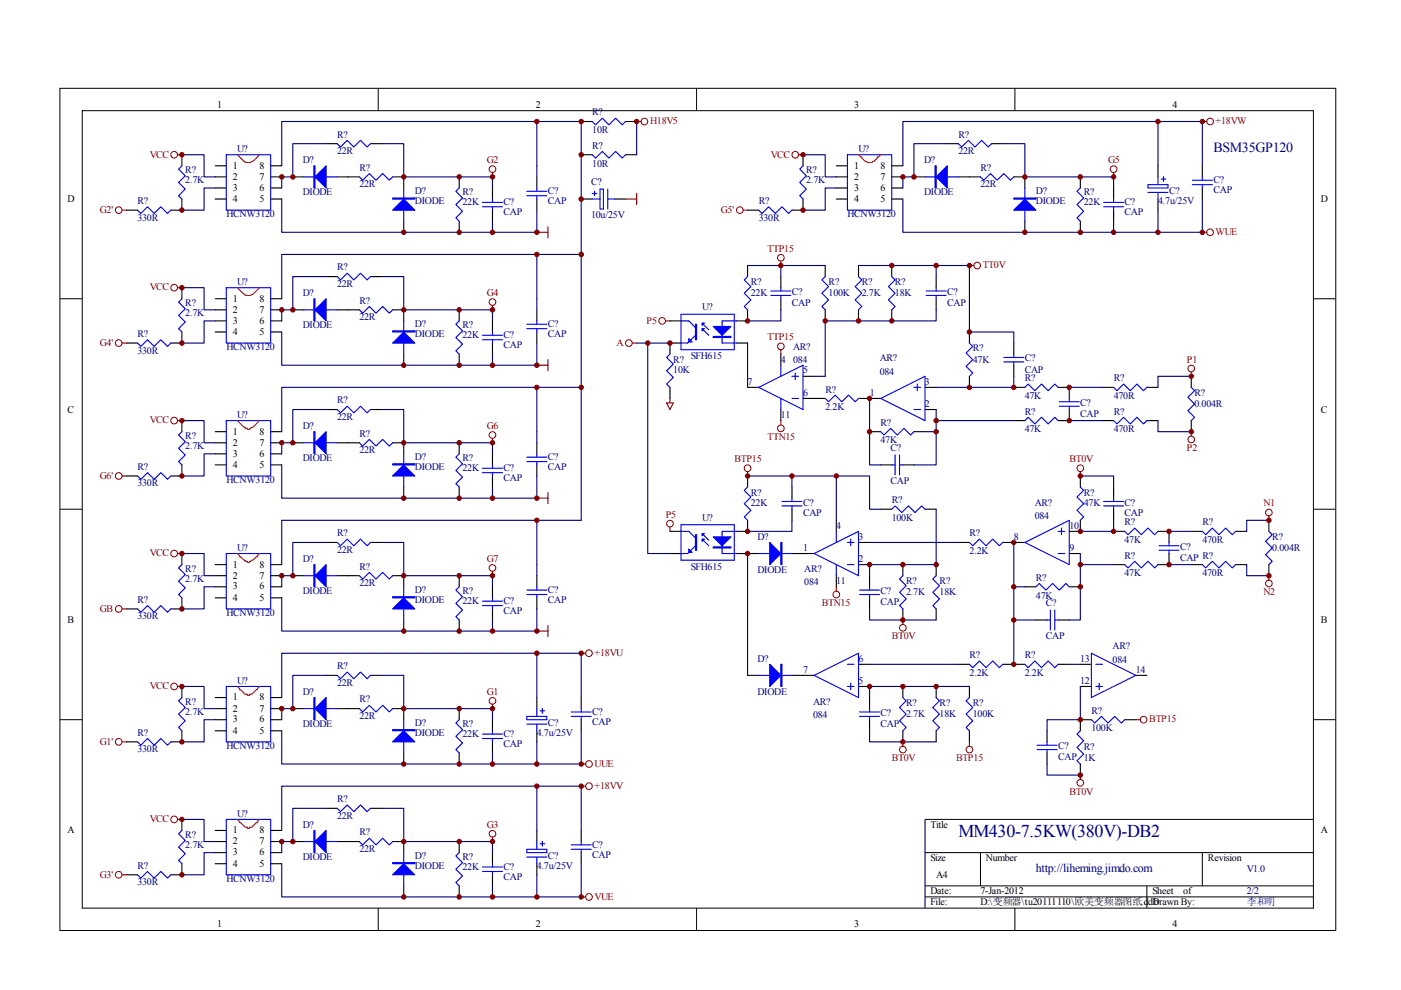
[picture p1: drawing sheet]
<svg xmlns="http://www.w3.org/2000/svg" width="297mm" height="210mm" viewBox="0 0 297 210" stroke-linecap="round" stroke-linejoin="round" font-family="sans-serif">
<g fill="none" stroke="#000" stroke-width=".21">
<path d="M12.7 18.7h270.5v178.6h-270.5zM80.2 18.7v4.7M147.7 18.7v4.7M215.2 18.7v4.7M17.4 23.5h261.1v169h-261.1zM12.7 63.3h4.7M278.4 63.3h4.7M12.7 108h4.7M278.4 108h4.7M12.7 152.6h4.7M278.4 152.6h4.7M278.4 173.7h-82.3v18.8"/>
<path d="M80.2 192.5v4.7M147.7 192.5v4.7M196.1 180.8h82.3M196.1 187.8h82.3M196.1 190.2h82.3M207.9 180.8v7M215.2 192.5v4.7M243.2 187.8v4.7M254.9 180.8v7"/>
</g>
<g fill="none" stroke="#00f" stroke-width=".23">
<path d="M38.6 35.2l-.7 .7 1.4 1.4-1.4 1.4 1.4 1.4-1.4 1.4 .7 .7M48 32.8h9.4v11.8h-9.4zM64.4 37.5h7.1M71.5 30.5l.7 .7 1.4-1.4 1.4 1.4 1.4-1.4 1.4 1.4 .7-.7M76.2 37.5l.7 .7 1.4-1.4 1.4 1.4 1.4-1.4 1.4 1.4 .7-.7M85.6 39.9v7M97.4 39.9l-.7 .7 1.4 1.4-1.4 1.4 1.4 1.4-1.4 1.4 .7 .7M113.8 39.9v.7M125.6 25.8l.7 .7 1.4-1.4 1.4 1.4 1.4-1.4 1.4 1.4 .7-.7M125.6 32.8l.7 .7 1.4-1.4 1.4 1.4 1.4-1.4 1.4 1.4 .7-.7M170.3 35.2l-.7 .7 1.4 1.4-1.4 1.4 1.4 1.4-1.4 1.4 .7 .7M179.7 32.8h9.4v11.8h-9.4z"/>
<path d="M196.1 37.5h7.1M203.2 30.5l.7 .7 1.4-1.4 1.4 1.4 1.4-1.4 1.4 1.4 .7-.7M207.9 37.5l.7 .7 1.4-1.4 1.4 1.4 1.4-1.4 1.4 1.4 .7-.7M217.3 39.9v7M229 39.9l-.7 .7 1.5 1.4-1.5 1.4 1.5 1.4-1.5 1.4 .7 .7M243.4 39.2h4.2v.7h-4.2zM245.5 37.5v1.7M246.2 38h1M246.7 37.5v.9M252.8 38.2h4.2M252.8 39.2h4.2M254.9 37.5v.7"/>
<path d="M254.9 39.2v.7M29.2 44.6l.7 .7 1.4-1.4 1.4 1.4 1.4-1.4 1.4 1.4 .7-.7M71.5 58.6l.7 .7 1.4-1.4 1.4 1.4 1.4-1.4 1.4 1.4 .7-.7M102.3 42.9h4.2M102.3 43.9h4.2M104.4 42.2v.7M104.4 43.9v.7M111.7 40.6h4.2M111.7 41.5h4.2M113.8 41.5v.7M125.6 41h.9M125.6 42.2h1.6"/>
<path d="M126 40.6v.9M127.2 40.1h.7v4.2h-.7zM128.9 42.2h1.4M128.9 40.1v4.2M158.5 58.6l-.7 .7 1.4 1.5-1.4 1.4 1.4 1.4-1.4 1.4 .7 .7M160.9 44.6l.7 .7 1.4-1.4 1.4 1.4 1.4-1.4 1.4 1.4 .7-.7M175 58.6l-.7 .7 1.4 1.5-1.4 1.4 1.4 1.4-1.4 1.4 .7 .7M182 58.6l.7 .7-1.4 1.5 1.4 1.4-1.4 1.4 1.4 1.4-.7 .7M189.1 58.6l.7 .7-1.4 1.5 1.4 1.4-1.4 1.4 1.4 1.4-.7 .7M234 42.9h4.2M234 43.9h4.2M236.1 42.2v.7"/>
<path d="M236.1 43.9v.7M243.4 40.8h4.2M245.5 40.8v1.4M29.2 72.7l.7 .7 1.4-1.4 1.4 1.4 1.4-1.4 1.4 1.4 .7-.7M38.6 63.3l-.7 .7 1.4 1.5-1.4 1.4 1.4 1.4-1.4 1.4 .7 .7M48 61h9.4v11.7h-9.4zM64.4 65.7h7.1M76.2 65.7l.7 .7 1.4-1.4 1.4 1.4 1.4-1.4 1.4 1.4 .7-.7M85.6 68v7.1M97.4 68l-.7 .7 1.4 1.5-1.4 1.4 1.4 1.4-1.4 1.4 .7 .7M102.3 71.1h4.2M102.3 72h4.2"/>
<path d="M104.4 70.4v.7M104.4 72v.7M111.7 68.7h4.2M111.7 69.7h4.2M113.8 68v.7M113.8 69.7v.7M142 75.1l-.7 .7 1.4 1.4-1.4 1.4 1.4 1.4-1.4 1.4 .7 .7M144.4 66.6h11.3v7.5h-11.3zM144.4 68h1.6l1.4 1.5M147.4 71.1l-1.6 1.6h-1.4M148.9 69.7l1.4 1.4M148.9 68.5l1.4 1.4"/>
<path d="M156.2 68h-3.1v4.7h3.1M163.4 61.7h4.3M163.4 62.6h4.3M165.6 61v.7M165.6 62.6v.7M165.6 77.4v2.4M167.9 79.8h1.4M168.6 79.1v1.4M196.4 61.7h4.2M196.4 62.6h4.2M198.5 61v.7M198.5 62.6v.7"/>
<path d="M205.5 72.7l.7 .7-1.4 1.5 1.4 1.4-1.4 1.4 1.4 1.4-.7 .7M212.8 75.8h4.3M212.8 76.7h4.3M214.9 75.1v.7M214.9 76.7v.7M38.6 91.5l-.7 .7 1.4 1.4-1.4 1.5 1.4 1.4-1.4 1.4 .7 .7M48 89.2h9.4v11.7h-9.4zM64.4 93.9h7.1M71.5 86.8l.7 .7 1.4-1.4 1.4 1.4 1.4-1.4 1.4 1.4 .7-.7M76.2 93.9l.7 .7 1.4-1.4 1.4 1.4 1.4-1.4 1.4 1.4 .7-.7M85.6 96.2v7.1M97.4 96.2l-.7 .7 1.4 1.4-1.4 1.4 1.4 1.5-1.4 1.4 .7 .7"/>
<path d="M102.3 99.3h4.2M104.4 98.6v.7M111.7 96.9h4.2M111.7 97.9h4.2M113.8 96.2v.7M113.8 97.9v.7M160.9 82.1l9.4-4.7v9.4zM165.6 84.5v2.3M167.9 84.5h1.4M175 84.5l.7 .7 1.4-1.4 1.4 1.4 1.4-1.4 1.4 1.4 .7-.7M186.7 91.5l.7 .7 1.4-1.4 1.4 1.4 1.5-1.4 1.4 1.4 .7-.7M186.7 84.5l9.4-4.7v9.4z"/>
<path d="M189.1 98.6h.7M189.8 96.5v4.2M190.7 98.6h.7M190.7 96.5v4.2M193.8 86.8h1.4M193.8 82.1h1.4M194.5 81.4v1.4M217.3 82.1l.7-.7 1.4 1.4 1.4-1.4 1.4 1.4 1.4-1.4 .7 .7M217.3 89.2l.7-.7 1.4 1.4 1.4-1.4 1.4 1.4 1.4-1.4 .7 .7M224.6 85.2h4.2M224.6 86.1h4.2M226.7 84.5v.7"/>
<path d="M226.7 86.1v.7M236.1 82.1l.7 .7 1.4-1.4 1.4 1.4 1.4-1.4 1.5 1.4 .7-.7M236.1 89.2l.7 .7 1.4-1.4 1.4 1.4 1.4-1.4 1.5 1.4 .7-.7M252.6 82.1l.7 .7-1.4 1.4 1.4 1.5-1.4 1.4 1.4 1.4-.7 .7M29.2 100.9l.7 .7 1.4-1.4 1.4 1.4 1.4-1.4 1.4 1.4 .7-.7M38.6 119.7l-.7 .7 1.4 1.4-1.4 1.4 1.4 1.4-1.4 1.5 .7 .7M48 117.4h9.4v11.7h-9.4zM71.5 115l.7 .7 1.4-1.4 1.4 1.4 1.4-1.4 1.4 1.4 .7-.7M102.3 100.2h4.2M104.4 100.2v.7M144.4 111.3h11.3v7.5h-11.3zM144.4 112.7h1.6l1.4 1.4"/>
<path d="M147.4 115.7l-1.6 1.7h-1.4M148.9 114.3l1.4 1.4M148.9 113.1l1.4 1.4M156.2 112.7h-3.1v4.7h3.1M158.5 103.3l-.7 .7 1.4 1.4-1.4 1.4 1.4 1.4-1.4 1.4 .7 .7M160.9 117.4h7M165.8 106.3h4.2M165.8 107.3h4.2M167.9 105.6v.7M167.9 107.3v.7M172.6 117.4l9.4-4.7v9.4zM177.3 112.7v2.3"/>
<path d="M177.3 119.7v2.4M179.7 119.7h1.4M179.7 115h1.4M180.4 114.3v1.4M189.1 108l.7-.7 1.4 1.4 1.4-1.4 1.4 1.4 1.4-1.4 .7 .7M205.5 115l.7 .7 1.5-1.4 1.4 1.4 1.4-1.4 1.4 1.4 .7-.7M217.3 115l9.4-4.7v9.4zM224.3 117.4h1.5M224.3 112.7h1.5M225.1 112v1.4M229 103.3l.8 .7-1.5 1.4 1.5 1.4-1.5 1.4 1.5 1.4-.8 .7M234 106.3h4.2"/>
<path d="M234 107.3h4.2M236.1 105.6v.7M236.1 107.3v.7M238.5 112.7l.7 .7 1.4-1.4 1.4 1.4 1.4-1.4 1.4 1.4 .7-.7M238.5 119.7l.7 .7 1.4-1.4 1.4 1.4 1.4-1.4 1.4 1.4 .7-.7M245.7 115.7h4.3M245.7 116.7h4.3M247.9 115v.7M247.9 116.7v.7M254.9 112.7l.7 .7 1.4-1.4 1.4 1.4 1.5-1.4 1.4 1.4 .7-.7M254.9 119.7l.7 .7 1.4-1.4 1.4 1.4 1.5-1.4 1.4 1.4 .7-.7M269 112.7l.7 .7-1.4 1.4 1.4 1.4-1.4 1.4 1.4 1.4-.7 .7"/>
<path d="M29.2 129.1l.7 .7 1.4-1.4 1.4 1.4 1.4-1.4 1.4 1.4 .7-.7M64.4 122.1h7.1M76.2 122.1l.7 .7 1.4-1.4 1.4 1.4 1.4-1.4 1.4 1.4 .7-.7M85.6 124.4v7.1M97.4 124.4l-.7 .7 1.4 1.4-1.4 1.4 1.4 1.4-1.4 1.5 .7 .7M102.3 127.5h4.2M102.3 128.4h4.2M104.4 126.8v.7M104.4 128.4v.7M111.7 125.1h4.2M111.7 126.1h4.2M113.8 124.4v.7"/>
<path d="M113.8 126.1v.7M182.3 125.1h4.2M182.3 126.1h4.2M184.4 124.4v.7M184.4 126.1v.7M191.4 122.1l-.7 .7 1.4 1.4-1.4 1.4 1.4 1.4-1.4 1.4 .7 .7M198.5 122.1l-.7 .7 1.4 1.4-1.4 1.4 1.4 1.4-1.4 1.4 .7 .7M219.6 124.4l.8-.7 1.4 1.4 1.4-1.4 1.4 1.4 1.4-1.4 .7 .7M222 131.5h.7M222.7 129.3v4.3M223.6 131.5h.7M223.6 129.3v4.3"/>
<path d="M231.4 138.5l9.4 4.7-9.4 4.7zM29.2 157.3l.7 .7 1.4-1.4 1.4 1.4 1.4-1.4 1.4 1.4 .7-.7M38.6 147.9l-.7 .7 1.4 1.4-1.4 1.4 1.4 1.4-1.4 1.4 .7 .7M48 145.5h9.4v11.8h-9.4zM64.4 150.2h7.1M71.5 143.2l.7 .7 1.4-1.4 1.4 1.4 1.4-1.4 1.4 1.4 .7-.7M76.2 150.2l.7 .7 1.4-1.4 1.4 1.4 1.4-1.4 1.4 1.4 .7-.7M85.6 152.6v7M97.4 152.6l-.7 .7 1.4 1.4-1.4 1.4 1.4 1.4-1.4 1.4 .7 .7M102.3 155.6h4.2M102.3 156.6h4.2M104.4 154.9v.7"/>
<path d="M104.4 156.6v.7M111.7 151.9h4.2v.7h-4.2zM111.7 153.5h4.2M113.8 150.2v1.7M113.8 153.5v1.4M114.5 150.7h1M115 150.2v1M121.1 150.9h4.2M121.1 151.9h4.2M123.2 150.2v.7M123.2 151.9v.7M160.9 143.2h7"/>
<path d="M172.6 143.2l9.4-4.7v9.4zM179.7 140.9h1.4M179.7 145.5h1.4M180.4 144.8v1.5M182.3 150.9h4.2M182.3 151.9h4.2M184.4 150.2v.7M184.4 151.9v.7M191.4 147.9l.7 .7-1.4 1.4 1.4 1.4-1.4 1.4 1.4 1.4-.7 .7M198.5 147.9l.7 .7-1.4 1.4 1.4 1.4-1.4 1.4 1.4 1.4-.7 .7M205.5 140.9l.7 .7 1.5-1.5 1.4 1.5 1.4-1.5 1.4 1.5 .7-.7M205.5 147.9l-.7 .7 1.4 1.4-1.4 1.4 1.4 1.4-1.4 1.4 .7 .7"/>
<path d="M217.3 140.9l.7 .7 1.4-1.5 1.4 1.5 1.4-1.5 1.4 1.5 .7-.7M219.9 158.9h4.2M219.9 158h4.2M222 157.3v.7M222 158.9v.7M229 154.9l-.7 .7 1.5 1.5-1.5 1.4 1.5 1.4-1.5 1.4 .7 .7M231.4 152.6l.7 .7 1.4-1.4 1.4 1.4 1.4-1.4 1.4 1.4 .8-.7M232.3 140.9h1.5M232.3 145.5h1.5M233 144.8v1.5M38.6 176.1l-.7 .7 1.4 1.4-1.4 1.4 1.4 1.4-1.4 1.4 .7 .7M48 173.7h9.4v11.8h-9.4z"/>
<path d="M64.4 178.4h7.1M71.5 171.4l.7 .7 1.4-1.4 1.4 1.4 1.4-1.4 1.4 1.4 .7-.7M76.2 178.4l.7 .7 1.4-1.4 1.4 1.4 1.4-1.4 1.4 1.4 .7-.7M113.8 178.4v1.7M114.5 178.9h1M115 178.4v1M121.1 179.1h4.2M123.2 178.4v.7M29.2 185.5l.7 .7 1.4-1.4 1.4 1.4 1.4-1.4 1.4 1.4 .7-.7M85.6 180.8v7M97.4 180.8l-.7 .7 1.4 1.4-1.4 1.4 1.4 1.4-1.4 1.4 .7 .7M102.3 183.8h4.2"/>
<path d="M102.3 184.8h4.2M104.4 183.1v.7M104.4 184.8v.7M111.7 180.1h4.2v.7h-4.2zM111.7 181.7h4.2M113.8 181.7v1.4M121.1 180.1h4.2M123.2 180.1v.7"/>
</g>
<g fill="none" stroke="#000" stroke-width=".23">
<path d="M38.6 32.8v2.4M45.6 35.2h2.4M45.6 37.5h2.4M45.6 39.9h2.4M57.4 35.2h2.3M57.4 37.5h2.3M57.4 39.9h2.3M62.1 37.5h2.3M69.1 30.5h2.4M71.5 37.5h4.7M78.5 30.5h2.4M83.2 37.5h2.4v2.4"/>
<path d="M97.4 37.5v2.4M104.4 39.9v2.3M113.8 37.5v2.4M123.2 25.8h2.4M123.2 32.8h2.4M132.6 25.8h2.4M132.6 32.8h2.4M170.3 32.8v2.4M177.3 35.2h2.4M177.3 37.5h2.4M177.3 39.9h2.4M189.1 35.2h2.3"/>
<path d="M189.1 37.5h2.3M189.1 39.9h2.3M193.8 37.5h2.3M200.8 30.5h2.4M203.2 37.5h4.7M210.2 30.5h2.4M214.9 37.5h2.4v2.4M229 37.5v2.4M236.1 39.9v2.3M245.5 35.2v2.3M254.9 35.2v2.3M254.9 39.9v2.3"/>
<path d="M26.8 44.6h2.4M38.6 42.2v2.4h-2.4M45.6 42.2h2.4M57.4 42.2h2.3M69.1 58.6h2.4M78.5 58.6h2.4M85.6 46.9v2.4M97.4 46.9v2.4M104.4 44.6v2.3M113.8 42.2v2.4M123.2 42.2h2.4M130.3 42.2h2.3"/>
<path d="M158.5 44.6h2.4M158.5 56.3v2.3M165.6 58.6v2.4M170.3 42.2v2.4h-2.4M175 56.3v2.3M177.3 42.2h2.4M182 56.3v2.3M189.1 42.2h2.3M189.1 56.3v2.3M198.5 58.6v2.4M217.3 46.9v2.4M229 46.9v2.4"/>
<path d="M236.1 44.6v2.3M245.5 42.2v2.4M26.8 72.7h2.4M38.6 61v2.3M38.6 70.4v2.3h-2.4M45.6 63.3h2.4M45.6 65.7h2.4M45.6 68h2.4M45.6 70.4h2.4M57.4 63.3h2.3M57.4 65.7h2.3M57.4 68h2.3"/>
<path d="M57.4 70.4h2.3M62.1 65.7h2.3M71.5 65.7h4.7M83.2 65.7h2.4v2.3M85.6 75.1v2.3M97.4 65.7v2.3M97.4 75.1v2.3M104.4 68v2.4M104.4 72.7v2.4M113.8 65.7v2.3M113.8 70.4v2.3M142 68h2.4"/>
<path d="M144.4 72.7h-2.4v2.4M156.2 72.7h2.3M158.5 65.7v2.3h-2.3M165.6 63.3v2.4M165.6 75.1v2.3M170.3 79.8h2.3M175 65.7v2.3M182 65.7v2.3M189.1 65.7v2.3M198.5 63.3v2.4M205.5 70.4v2.3M205.5 79.8v2.3"/>
<path d="M214.9 72.7v2.4M214.9 77.4v2.4M252.6 79.8v2.3M38.6 89.2v2.3M38.6 98.6v2.3h-2.4M45.6 91.5h2.4M45.6 93.9h2.4M45.6 96.2h2.4M45.6 98.6h2.4M57.4 91.5h2.3M57.4 93.9h2.3M57.4 96.2h2.3"/>
<path d="M57.4 98.6h2.3M62.1 93.9h2.3M69.1 86.8h2.4M71.5 93.9h4.7M78.5 86.8h2.4M83.2 93.9h2.4v2.3M97.4 93.9v2.3M104.4 96.2v2.4M113.8 93.9v2.3M113.8 98.6v2.3M142 82.1v2.4M158.5 82.1h2.4"/>
<path d="M165.6 86.8v2.4M170.3 84.5h4.7M182 84.5h4.7M184.4 91.5h2.3M186.7 98.6h2.4M191.4 98.6h2.4M193.8 91.5h2.3M196.1 86.8h2.4M196.1 82.1h2.4M214.9 82.1h2.4M214.9 89.2h2.4M224.3 82.1h2.4v2.4"/>
<path d="M226.7 86.8v2.4h-2.4M233.8 82.1h2.3M233.8 89.2h2.3M243.2 82.1h2.3M243.2 89.2h2.3M252.6 89.2v2.3M26.8 100.9h2.4M38.6 117.4v2.3M45.6 119.7h2.4M57.4 119.7h2.3M69.1 115h2.4M78.5 115h2.4"/>
<path d="M85.6 103.3v2.3M97.4 103.3v2.3M104.4 100.9v2.4M142 112.7h2.4M142 117.4h2.4M156.2 117.4h4.7M158.5 100.9v2.4M158.5 110.3v2.4h-2.3M167.9 117.4h4.7M167.9 103.3v2.3M167.9 108v2.3M177.3 110.3v2.4"/>
<path d="M182 119.7h2.4M182 115h2.4M186.7 108h2.4M191.4 119.7v2.4M196.1 108h2.4M198.5 119.7v2.4M203.2 115h2.3M212.6 115h4.7M226.7 117.4h2.3M229 100.9v2.4M229 110.3v2.4h-2.3M236.1 103.3v2.3"/>
<path d="M236.1 108v2.3M236.1 119.7h2.4M236.1 112.7h2.4M245.5 112.7h2.4v2.3M247.9 117.4v2.3h-2.4M252.6 119.7h2.3M252.6 112.7h2.3M262 119.7h2.3M262 112.7h2.3M269 110.3v2.4M269 119.7v2.4M26.8 129.1h2.4"/>
<path d="M38.6 126.8v2.3h-2.4M45.6 122.1h2.4M45.6 124.4h2.4M45.6 126.8h2.4M57.4 122.1h2.3M57.4 124.4h2.3M57.4 126.8h2.3M62.1 122.1h2.3M71.5 122.1h4.7M83.2 122.1h2.4v2.3M85.6 131.5v2.3M97.4 122.1v2.3"/>
<path d="M97.4 131.5v2.3M104.4 124.4v2.4M104.4 129.1v2.4M113.8 122.1v2.3M113.8 126.8v2.3M177.3 122.1v2.3M184.4 122.1v2.3M184.4 126.8v2.3M191.4 129.1v2.4M198.5 129.1v2.4M217.3 124.4h2.3M219.6 131.5h2.4"/>
<path d="M224.3 131.5h2.4M226.7 124.4h2.3M26.8 157.3h2.4M38.6 145.5v2.4M38.6 154.9v2.4h-2.4M45.6 147.9h2.4M45.6 150.2h2.4M45.6 152.6h2.4M45.6 154.9h2.4M57.4 147.9h2.3M57.4 150.2h2.3M57.4 152.6h2.3"/>
<path d="M57.4 154.9h2.3M62.1 150.2h2.3M69.1 143.2h2.4M71.5 150.2h4.7M78.5 143.2h2.4M83.2 150.2h2.4v2.4M85.6 159.6v2.4M97.4 150.2v2.4M97.4 159.6v2.4M104.4 152.6v2.3M104.4 157.3v2.3M113.8 147.9v2.3"/>
<path d="M113.8 154.9v2.4M123.2 147.9v2.3M123.2 152.6v2.3M158.5 143.2h2.4M167.9 143.2h4.7M182 140.9h2.4M182 145.5h2.4M184.4 147.9v2.3M184.4 152.6v2.3M191.4 145.5v2.4M191.4 154.9v2.4M198.5 145.5v2.4"/>
<path d="M198.5 154.9v2.4M203.2 140.9h2.3M205.5 145.5v2.4M205.5 154.9v2.4M212.6 140.9h4.7M222 154.9v2.4M222 159.6v2.4M224.3 140.9h2.4M229 140.9h2.4M229 145.5h2.4M231.4 152.6h-2.4v2.3M238.5 152.6h2.3"/>
<path d="M240.8 143.2h2.4M38.6 173.7v2.4M45.6 176.1h2.4M45.6 178.4h2.4M57.4 176.1h2.3M57.4 178.4h2.3M62.1 178.4h2.3M69.1 171.4h2.4M71.5 178.4h4.7M78.5 171.4h2.4M83.2 178.4h2.4v2.4M97.4 178.4v2.4"/>
<path d="M113.8 176.1v2.3M123.2 176.1v2.3M229 162v2.3M26.8 185.5h2.4M38.6 183.1v2.4h-2.4M45.6 180.8h2.4M45.6 183.1h2.4M57.4 180.8h2.3M57.4 183.1h2.3M85.6 187.8v2.4M97.4 187.8v2.4M104.4 180.8v2.3"/>
<path d="M104.4 185.5v2.3M113.8 183.1v2.4M123.2 180.8v2.3"/>
</g>
<path d="M50.3 32.8l1.4 1.4h.3v.3a2.17 2.17 0 0 0 2.1-.8l.9-.9M182 32.8l.5 .5h.2a1.74 1.74 0 0 0 1.7 1.2 1.74 1.74 0 0 0 1.6-1.2h.3l.4-.5M50.3 61l1.4 1.4h.3v.2a2.16 2.16 0 0 0 2.1-.7l.9-.9M50.3 89.2l1.4 1.4h.3v.2h.4v.3h.5v-.3a4.2 4.2 0 0 0 2.1-1.6M50.3 117.4l.5 .4v.3h.2l.7 .7h.3v.2h.4v.2h.5v-.2l.7-.2 .7-.7h.3v-.3l.4-.4M50.3 145.5l.5 .5v.3h.2l.5 .4a.74 .74 0 0 0 .9 .5v.2h.5v-.2a.74 .74 0 0 0 1-.5l.4-.4h.3v-.3l.4-.5M50.3 173.7l.5 .5v.2h.2l.5 .5a.74 .74 0 0 0 .9 .5v.2h.5v-.2a.74 .74 0 0 0 1-.5l.4-.5h.3v-.2l.4-.5" fill="none" stroke="#f00" stroke-width=".23"/>
<g fill="none" stroke="#800000" stroke-width=".21">
<circle cx="36.9" cy="32.8" r=".71"/>
<circle cx="104.4" cy="35.9" r=".71"/>
<circle cx="136.6" cy="25.8" r=".7"/>
<circle cx="168.6" cy="32.8" r=".71"/>
<circle cx="236.1" cy="35.9" r=".71"/>
<circle cx="256.6" cy="25.8" r=".71"/>
<circle cx="25.2" cy="44.6" r=".71"/>
<circle cx="156.9" cy="44.6" r=".7"/>
<circle cx="165.6" cy="54.7" r=".71"/>
<circle cx="207.2" cy="56.3" r=".7"/>
<circle cx="256.6" cy="49.2" r=".71"/>
<circle cx="25.2" cy="72.7" r=".71"/>
<circle cx="36.9" cy="61" r=".71"/>
<circle cx="104.4" cy="64" r=".71"/>
<circle cx="133.3" cy="72.7" r=".7"/>
<circle cx="140.4" cy="68" r=".71"/>
<circle cx="165.6" cy="73.4" r=".7"/>
<circle cx="252.6" cy="78.1" r=".7"/>
<circle cx="36.9" cy="89.2" r=".71"/>
<circle cx="104.4" cy="92.2" r=".71"/>
<circle cx="158.5" cy="99.3" r=".71"/>
<circle cx="165.6" cy="90.8" r=".7"/>
<circle cx="229" cy="99.3" r=".71"/>
<circle cx="252.6" cy="93.2" r=".71"/>
<circle cx="25.2" cy="100.9" r=".71"/>
<circle cx="36.9" cy="117.4" r=".71"/>
<circle cx="142" cy="111" r=".7"/>
<circle cx="269" cy="108.7" r=".7"/>
<circle cx="25.2" cy="129.1" r=".71"/>
<circle cx="104.4" cy="120.4" r=".71"/>
<circle cx="124.9" cy="138.5" r=".7"/>
<circle cx="177.3" cy="126.1" r=".71"/>
<circle cx="191.4" cy="133.1" r=".71"/>
<circle cx="269" cy="123.7" r=".71"/>
<circle cx="25.2" cy="157.3" r=".71"/>
<circle cx="36.9" cy="145.5" r=".71"/>
<circle cx="104.4" cy="148.6" r=".71"/>
<circle cx="191.4" cy="158.9" r=".71"/>
<circle cx="205.5" cy="158.9" r=".7"/>
<circle cx="242.5" cy="152.6" r=".7"/>
<circle cx="36.9" cy="173.7" r=".71"/>
<circle cx="104.4" cy="176.8" r=".71"/>
<circle cx="124.9" cy="162" r=".7"/>
<circle cx="124.9" cy="166.7" r=".7"/>
<circle cx="229" cy="166" r=".7"/>
<circle cx="25.2" cy="185.5" r=".71"/>
<circle cx="124.9" cy="190.2" r=".71"/>
</g>
<g fill="none" stroke="#800000" stroke-width=".23">
<path d="M37.6 32.8h1M104.4 36.6v.9M135 25.8h.9M169.3 32.8h1M236.1 36.6v.9M254.9 25.8h1M25.9 44.6h.9M113.8 49.3h2.4M116.2 48.1v2.3M132.6 42.2h2.4M135 41v2.4M157.6 44.6h.9"/>
<path d="M165.6 55.4v.9M205.5 56.3h1M254.9 49.3h1M25.9 72.7h.9M37.6 61h1M104.4 64.8v.9M113.8 77.4h2.4M116.2 76.3v2.3M134 72.7h1M141.1 68h.9M165.6 74.1v1M252.6 78.8v1"/>
<path d="M37.6 89.2h1M104.4 92.9v1M141.3 85.4h1.4l-.7 1.4zM142 84.5v.9M158.5 100v.9M165.6 89.2v.9M229 100v.9M252.6 91.5v1M25.9 100.9h.9M37.6 117.4h1M113.8 105.6h2.4M116.2 104.4v2.4"/>
<path d="M142 111.7v1M269 109.4v.9M25.9 129.1h.9M104.4 121.1v1M113.8 133.8h2.4M116.2 132.6v2.4M123.2 138.5h1M177.3 124.4v.9M191.4 131.5v.9M269 122.1v.9M25.9 157.3h.9M37.6 145.5h1"/>
<path d="M104.4 149.3v.9M191.4 157.3v.9M205.5 157.3v.9M240.8 152.6h.9M37.6 173.7h1M104.4 177.5v.9M123.2 166.7h1M123.2 162h1M229 164.3v1M25.9 185.5h.9M123.2 190.2h1"/>
</g>
<g fill="none" stroke="#000080" stroke-width=".23">
<path d="M38.6 32.8h4.7v4.7h2.3M45.6 39.9h-2.3v4.7h-4.7M59.7 35.2v-9.4h63.5v84.5h-63.5v9.4M69.1 30.5h-7v7h-2.4v2.4M80.9 30.5h4.7v7h18.8v2.4M113.8 25.8v11.7M135 25.8v7M170.3 32.8h4.7v4.7h2.3M177.3 39.9h-2.3v4.7h-4.7M191.4 35.2v-9.4h63.5v9.4M200.8 30.5h-7v7h-2.4v2.4M212.6 30.5h4.7v7h18.8v2.4"/>
<path d="M245.5 25.8v9.4M59.7 42.2v7.1h44.7v-2.4M69.1 58.6h-7v7.1h-2.4v2.3M80.9 58.6h4.7v7.1h18.8v2.3M113.8 44.6v4.7h-9.4M113.8 53.9v11.8M123.2 53.9h-63.5v9.4M158.5 56.3h16.5M165.6 56.3v2.3M182 56.3h16.5v2.3M191.4 42.2v7.1h44.7v-2.4M198.5 56.3h7v14.1h9.4v2.3"/>
<path d="M245.5 44.6v4.7M254.9 42.2v7.1h-18.8M38.6 61h4.7v4.7h2.3M45.6 68h-2.3v4.7h-4.7M59.7 70.4v7h44.7v-2.3M113.8 72.7v4.7h-9.4M135 72.7h7M137.3 72.7v44.7h4.7M158.5 72.7v9.4M165.6 65.7v2.3h-7.1M198.5 65.7v2.3h-23.5v11.8h-2.4M214.9 79.8v2.3h-16.4"/>
<path d="M252.6 79.8h-7.1v2.3M38.6 89.2h4.7v4.7h2.3M45.6 96.2h-2.3v4.7h-4.7M59.7 98.6v7h44.7v-2.3M69.1 86.8h-7v7.1h-2.4v2.3M80.9 86.8h4.7v7.1h18.8v2.3M113.8 82.1v11.8M123.2 82.1h-63.5v9.4M184.4 84.5v14.1h2.3M196.1 91.5h2.4M198.5 86.8v11.8h-4.7M198.5 89.2h16.4"/>
<path d="M226.7 89.2h7.1M226.7 82.1h7.1M245.5 89.2v2.3h7.1M38.6 117.4h4.7v4.7h2.3M69.1 115h-7v7.1h-2.4v2.3M80.9 115h4.7v7.1h18.8v2.3M113.8 100.9v4.7h-9.4M113.8 110.3v11.8M158.5 100.9h18.8v9.4M158.5 117.4v25.8M167.9 110.3v2.4h-9.4M167.9 100.9v2.4"/>
<path d="M177.3 100.9h7.1v7.1h2.3M184.4 115h18.8M198.5 108v11.7h-14.1v2.4M214.9 115v16.5h4.7M229 117.4v14.1h-2.3M229 100.9h7.1v2.4M229 119.7h7.1M236.1 110.3v2.4h-7.1M247.9 112.7h4.7M247.9 119.7h4.7M264.3 119.7v2.4h4.7M269 110.3h-4.7v2.4"/>
<path d="M45.6 124.4h-2.3v4.7h-4.7M59.7 126.8v7h44.7v-2.3M113.8 129.1v4.7h-9.4M113.8 138.5v9.4M184.4 129.1v2.4h14.1M214.9 124.4h2.4M214.9 131.5v9.4M38.6 145.5h4.7v4.7h2.3M45.6 152.6h-2.3v4.7h-4.7M59.7 154.9v7.1h44.7v-2.4M59.7 147.9v-9.4h63.5v9.4M69.1 143.2h-7v7h-2.4v2.4"/>
<path d="M80.9 143.2h4.7v7h18.8v2.4M113.8 157.3v4.7M123.2 154.9v7.1h-18.8M184.4 154.9v2.4h14.1M184.4 140.9h18.8M205.5 145.5h-21.1v2.4M226.7 140.9h2.3M229 145.5v7.1h-7v2.3M38.6 173.7h4.7v4.7h2.3M59.7 176.1v-9.4h63.5v9.4M69.1 171.4h-7v7h-2.4v2.4M80.9 171.4h4.7v7h18.8v2.4"/>
<path d="M113.8 166.7v9.4M222 162v2.3h7M45.6 180.8h-2.3v4.7h-4.7M59.7 183.1v7.1h44.7v-2.4M113.8 185.5v4.7M123.2 183.1v7.1h-18.8"/>
</g>
<g fill="#00f" stroke="#00f" stroke-width=".23">
<path d="M66.8 178.4l2.3-2.3v4.7z"/>
<path d="M85.6 183.1l2.4 2.4h-4.8z"/>
<path d="M198.5 37.5l2.3-2.3v4.7z"/>
<path d="M214.9 44.6l2.4-2.4 2.3 2.4z"/>
<path d="M66.8 37.5l2.3-2.3v4.7z"/>
<path d="M83.2 44.6l2.4-2.4 2.4 2.4z"/>
<path d="M66.8 65.7l2.3-2.4v4.7z"/>
<path d="M83.2 72.7l2.4-2.3 2.4 2.3z"/>
<path d="M66.8 93.9l2.3-2.4v4.7z"/>
<path d="M85.6 98.6l2.4 2.3h-4.8z"/>
<path d="M66.8 122.1l2.3-2.4v4.7z"/>
<path d="M83.2 129.1l2.4-2.3 2.4 2.3z"/>
<path d="M66.8 150.2l2.3-2.3v4.7z"/>
<path d="M83.2 157.3l2.4-2.4 2.4 2.4z"/>
<path d="M151.2 69.2h3.8l-1.9 1.9z"/>
<path d="M148.9 68.5h.4l-.4 .5z"/>
<path d="M148.9 69.7h.4l-.4 .5z"/>
<path d="M146 71.8l.7 .7h-.7z"/>
<path d="M151.2 113.8h3.8l-1.9 1.9z"/>
<path d="M148.9 113.1h.4l-.4 .5z"/>
<path d="M148.9 114.3h.4l-.4 .5z"/>
<path d="M146 116.4l.7 .7h-.7z"/>
<path d="M163.2 115l2.4 2.4-2.4 2.3z"/>
<path d="M163.2 140.9l2.4 2.3-2.4 2.3z"/>
<path d="M66.6 176.1h.2v4.7h-.2z" fill-rule="evenodd"/>
<path d="M83.2 182.9h4.8v.2h-4.8z" fill-rule="evenodd"/>
<path d="M198.2 35.2h.3v4.7h-.3z" fill-rule="evenodd"/>
<path d="M214.9 42h4.7v.2h-4.7z" fill-rule="evenodd"/>
<path d="M66.6 35.2h.2v4.7h-.2z" fill-rule="evenodd"/>
<path d="M83.2 42h4.8v.2h-4.8z" fill-rule="evenodd"/>
<path d="M66.6 63.3h.2v4.7h-.2z" fill-rule="evenodd"/>
<path d="M83.2 70.2h4.8v.2h-4.8z" fill-rule="evenodd"/>
<path d="M66.6 91.5h.2v4.7h-.2z" fill-rule="evenodd"/>
<path d="M83.2 98.3h4.8v.3h-4.8z" fill-rule="evenodd"/>
<path d="M66.6 119.7h.2v4.7h-.2z" fill-rule="evenodd"/>
<path d="M83.2 126.5h4.8v.3h-4.8z" fill-rule="evenodd"/>
<path d="M66.6 147.9h.2v4.7h-.2z" fill-rule="evenodd"/>
<path d="M83.2 154.7h4.8v.2h-4.8z" fill-rule="evenodd"/>
<path d="M151.2 71.3h3.8v.3h-3.8z" fill-rule="evenodd"/>
<path d="M147.4 68.7h.3v3.3h-.3z" fill-rule="evenodd"/>
<path d="M151.2 116h3.8v.2h-3.8z" fill-rule="evenodd"/>
<path d="M147.4 113.4h.3v3.3h-.3z" fill-rule="evenodd"/>
<path d="M165.6 115h.2v4.7h-.2z" fill-rule="evenodd"/>
<path d="M165.6 140.9h.2v4.6h-.2z" fill-rule="evenodd"/>
</g>
<g fill="#800000" stroke="#800000" stroke-width=".21">
<circle cx="59.7" cy="178.4" r=".47"/>
<circle cx="38.6" cy="185.5" r=".47"/>
<circle cx="38.6" cy="173.7" r=".47"/>
<circle cx="85.6" cy="178.4" r=".47"/>
<circle cx="62.1" cy="178.4" r=".47"/>
<circle cx="85.6" cy="190.2" r=".47"/>
<circle cx="97.4" cy="190.2" r=".47"/>
<circle cx="97.4" cy="178.4" r=".47"/>
<circle cx="104.4" cy="190.2" r=".47"/>
<circle cx="113.8" cy="190.2" r=".47"/>
<circle cx="113.8" cy="166.7" r=".47"/>
<circle cx="191.4" cy="37.5" r=".47"/>
<circle cx="170.3" cy="44.6" r=".47"/>
<circle cx="170.3" cy="32.8" r=".47"/>
<circle cx="217.3" cy="37.5" r=".47"/>
<circle cx="193.8" cy="37.5" r=".47"/>
<circle cx="217.3" cy="49.3" r=".47"/>
<circle cx="229.1" cy="49.3" r=".47"/>
<circle cx="229.1" cy="37.5" r=".47"/>
<circle cx="236.1" cy="49.3" r=".47"/>
<circle cx="245.5" cy="49.3" r=".47"/>
<circle cx="245.5" cy="25.8" r=".47"/>
<circle cx="59.7" cy="37.5" r=".47"/>
<circle cx="38.6" cy="44.6" r=".47"/>
<circle cx="38.6" cy="32.8" r=".47"/>
<circle cx="85.6" cy="37.5" r=".47"/>
<circle cx="62.1" cy="37.5" r=".47"/>
<circle cx="85.6" cy="49.2" r=".47"/>
<circle cx="97.4" cy="49.2" r=".47"/>
<circle cx="97.4" cy="37.5" r=".47"/>
<circle cx="113.8" cy="25.8" r=".47"/>
<circle cx="59.7" cy="65.7" r=".47"/>
<circle cx="38.6" cy="72.7" r=".47"/>
<circle cx="38.6" cy="61" r=".47"/>
<circle cx="85.6" cy="65.7" r=".47"/>
<circle cx="62.1" cy="65.7" r=".47"/>
<circle cx="85.6" cy="77.4" r=".47"/>
<circle cx="97.4" cy="77.4" r=".47"/>
<circle cx="97.4" cy="65.7" r=".47"/>
<circle cx="113.8" cy="53.9" r=".47"/>
<circle cx="59.7" cy="93.9" r=".47"/>
<circle cx="38.6" cy="100.9" r=".47"/>
<circle cx="38.6" cy="89.2" r=".47"/>
<circle cx="85.6" cy="93.9" r=".47"/>
<circle cx="62.1" cy="93.9" r=".47"/>
<circle cx="85.6" cy="105.6" r=".47"/>
<circle cx="97.4" cy="105.6" r=".47"/>
<circle cx="97.4" cy="93.9" r=".47"/>
<circle cx="113.8" cy="82.1" r=".47"/>
<circle cx="59.7" cy="122.1" r=".47"/>
<circle cx="38.6" cy="129.1" r=".47"/>
<circle cx="38.6" cy="117.4" r=".47"/>
<circle cx="85.6" cy="122.1" r=".47"/>
<circle cx="62.1" cy="122.1" r=".47"/>
<circle cx="85.6" cy="133.8" r=".47"/>
<circle cx="97.4" cy="133.8" r=".47"/>
<circle cx="97.4" cy="122.1" r=".47"/>
<circle cx="113.8" cy="110.3" r=".47"/>
<circle cx="59.7" cy="150.2" r=".47"/>
<circle cx="38.6" cy="157.3" r=".47"/>
<circle cx="38.6" cy="145.5" r=".47"/>
<circle cx="85.6" cy="150.2" r=".47"/>
<circle cx="62.1" cy="150.2" r=".47"/>
<circle cx="85.6" cy="162" r=".47"/>
<circle cx="97.4" cy="162" r=".47"/>
<circle cx="97.4" cy="150.2" r=".47"/>
<circle cx="104.4" cy="150.2" r=".47"/>
<circle cx="104.4" cy="162" r=".47"/>
<circle cx="123.2" cy="138.5" r=".47"/>
<circle cx="123.2" cy="162" r=".47"/>
<circle cx="113.8" cy="162" r=".47"/>
<circle cx="113.8" cy="138.5" r=".47"/>
<circle cx="123.2" cy="25.8" r=".47"/>
<circle cx="123.2" cy="53.9" r=".47"/>
<circle cx="123.2" cy="42.2" r=".47"/>
<circle cx="123.2" cy="82.1" r=".47"/>
<circle cx="123.2" cy="32.8" r=".47"/>
<circle cx="113.8" cy="133.8" r=".47"/>
<circle cx="104.4" cy="133.8" r=".47"/>
<circle cx="113.8" cy="105.6" r=".47"/>
<circle cx="104.4" cy="105.6" r=".47"/>
<circle cx="113.8" cy="77.4" r=".47"/>
<circle cx="104.4" cy="77.4" r=".47"/>
<circle cx="113.8" cy="49.3" r=".47"/>
<circle cx="104.4" cy="49.3" r=".47"/>
<circle cx="104.4" cy="122.1" r=".47"/>
<circle cx="104.4" cy="93.9" r=".47"/>
<circle cx="104.4" cy="37.5" r=".47"/>
<circle cx="104.4" cy="65.7" r=".47"/>
<circle cx="135" cy="25.8" r=".47"/>
<circle cx="123.2" cy="166.7" r=".47"/>
<circle cx="123.2" cy="190.2" r=".47"/>
<circle cx="104.4" cy="178.4" r=".47"/>
<circle cx="236.1" cy="37.5" r=".47"/>
<circle cx="254.9" cy="25.8" r=".47"/>
<circle cx="254.9" cy="49.2" r=".47"/>
<circle cx="175" cy="68" r=".47"/>
<circle cx="182" cy="68" r=".47"/>
<circle cx="189.1" cy="68" r=".47"/>
<circle cx="189.1" cy="56.3" r=".47"/>
<circle cx="205.5" cy="70.4" r=".47"/>
<circle cx="198.5" cy="56.3" r=".47"/>
<circle cx="214.9" cy="82.1" r=".47"/>
<circle cx="205.5" cy="82.1" r=".47"/>
<circle cx="198.5" cy="91.5" r=".47"/>
<circle cx="184.4" cy="84.5" r=".47"/>
<circle cx="184.4" cy="91.5" r=".47"/>
<circle cx="198.5" cy="89.2" r=".47"/>
<circle cx="226.7" cy="89.2" r=".47"/>
<circle cx="226.7" cy="82.1" r=".47"/>
<circle cx="252.6" cy="79.8" r=".47"/>
<circle cx="252.6" cy="91.5" r=".47"/>
<circle cx="142" cy="72.7" r=".47"/>
<circle cx="205.5" cy="56.3" r=".47"/>
<circle cx="165.6" cy="56.3" r=".47"/>
<circle cx="158.5" cy="68" r=".47"/>
<circle cx="269" cy="110.3" r=".47"/>
<circle cx="269" cy="122.1" r=".47"/>
<circle cx="247.9" cy="112.7" r=".47"/>
<circle cx="247.9" cy="119.7" r=".47"/>
<circle cx="229.1" cy="112.7" r=".47"/>
<circle cx="229.1" cy="124.4" r=".47"/>
<circle cx="214.9" cy="115" r=".47"/>
<circle cx="214.9" cy="124.4" r=".47"/>
<circle cx="229" cy="119.7" r=".47"/>
<circle cx="137.3" cy="72.7" r=".47"/>
<circle cx="158.5" cy="100.9" r=".47"/>
<circle cx="158.5" cy="112.7" r=".47"/>
<circle cx="167.9" cy="100.9" r=".47"/>
<circle cx="214.9" cy="131.5" r=".47"/>
<circle cx="198.5" cy="119.7" r=".47"/>
<circle cx="191.4" cy="119.7" r=".47"/>
<circle cx="184.4" cy="119.7" r=".47"/>
<circle cx="191.4" cy="131.5" r=".47"/>
<circle cx="177.3" cy="100.9" r=".47"/>
<circle cx="229" cy="100.9" r=".47"/>
<circle cx="236.1" cy="112.7" r=".47"/>
<circle cx="184.4" cy="145.5" r=".47"/>
<circle cx="191.4" cy="145.5" r=".47"/>
<circle cx="198.5" cy="145.5" r=".47"/>
<circle cx="191.4" cy="157.3" r=".47"/>
<circle cx="214.9" cy="140.8" r=".47"/>
<circle cx="229" cy="152.6" r=".47"/>
<circle cx="229" cy="164.3" r=".47"/>
<circle cx="158.5" cy="117.4" r=".47"/>
</g>
<text font-size="3.8" fill="#000080" x="203.2" y="177.5">MM430-7.5KW(380V)-DB2</text>
<text font-size="3" fill="#000080" x="257.3" y="32.2">BSM35GP120</text>
<text font-size="2.5" fill="#000080" x="219.6" y="184.8">http://liheming.jimdo.com</text>
<g font-size="2.1">
<text x="46.1" y="22.9">1</text>
<text x="113.6" y="22.9">2</text>
<text x="181.1" y="22.9">3</text>
<text x="248.6" y="22.9">4</text>
<text x="49.4" y="35.7">1</text>
<text x="55" y="35.7">8</text>
<text x="181.1" y="35.7">1</text>
<text x="186.7" y="35.7">8</text>
<text x="49.4" y="38.1">2</text>
<text x="49.4" y="40.5">3</text>
<text x="55" y="40.5">6</text>
<text x="55" y="38.1">7</text>
<text x="181.1" y="38.1">2</text>
<text x="181.1" y="40.5">3</text>
<text x="186.7" y="40.5">6</text>
<text x="186.7" y="38.1">7</text>
<text x="14.3" y="42.8">D</text>
<text x="49.4" y="42.8">4</text>
<text x="55" y="42.8">5</text>
<text x="181.1" y="42.8">4</text>
<text x="186.7" y="42.8">5</text>
<text x="280.1" y="42.8">D</text>
<text x="49.4" y="63.9">1</text>
<text x="55" y="63.9">8</text>
<text x="49.4" y="66.3">2</text>
<text x="49.4" y="68.7">3</text>
<text x="49.4" y="71">4</text>
<text x="55" y="71">5</text>
<text x="55" y="68.7">6</text>
<text x="55" y="66.3">7</text>
<text x="14.3" y="87.5">C</text>
<text x="280.1" y="87.5">C</text>
<text x="49.4" y="92.1">1</text>
<text x="49.4" y="94.5">2</text>
<text x="55" y="94.5">7</text>
<text x="55" y="92.1">8</text>
<text x="49.4" y="96.9">3</text>
<text x="49.4" y="99.2">4</text>
<text x="55" y="99.2">5</text>
<text x="55" y="96.9">6</text>
<text x="49.4" y="120.3">1</text>
<text x="49.4" y="122.7">2</text>
<text x="49.4" y="125">3</text>
<text x="55" y="125">6</text>
<text x="55" y="122.7">7</text>
<text x="55" y="120.3">8</text>
<text x="49.4" y="127.4">4</text>
<text x="55" y="127.4">5</text>
<text x="14.3" y="132.1">B</text>
<text x="280.1" y="132.1">B</text>
<text x="49.4" y="148.5">1</text>
<text x="55" y="148.5">8</text>
<text x="49.4" y="150.9">2</text>
<text x="49.4" y="153.2">3</text>
<text x="49.4" y="155.5">4</text>
<text x="55" y="155.5">5</text>
<text x="55" y="153.2">6</text>
<text x="55" y="150.9">7</text>
<text x="14.3" y="176.7">A</text>
<text x="49.4" y="176.7">1</text>
<text x="49.4" y="179">2</text>
<text x="55" y="179">7</text>
<text x="55" y="176.7">8</text>
<text x="197.3" y="175.5">Title</text>
<text x="280.1" y="176.7">A</text>
<text x="49.4" y="181.4">3</text>
<text x="49.4" y="183.7">4</text>
<text x="55" y="183.7">5</text>
<text x="55" y="181.4">6</text>
<text x="197.3" y="182.6">Size</text>
<text x="209" y="182.6">Number</text>
<text x="256.1" y="182.6">Revision</text>
<text x="197.3" y="189.6">Date:</text>
<text x="197.3" y="192">File:</text>
<text x="198.5" y="186.1">A4</text>
<text x="207.9" y="189.6">7-Jan-2012</text>
<text x="207.9" y="192">D:\变频器\tu20111110\欧美变频器图纸.ddb</text>
<text x="244.3" y="189.6">Sheet</text>
<text x="244.3" y="192">Drawn By:</text>
<text x="250.9" y="189.6">of</text>
<text x="46.1" y="196.6">1</text>
<text x="113.6" y="196.6">2</text>
<text x="181.1" y="196.6">3</text>
<text x="248.6" y="196.6">4</text>
</g>
<g font-size="2.1" fill="#000080">
<text x="71.5" y="29.2">R?</text>
<text x="125.6" y="24.5">R?</text>
<text x="125.6" y="28.2">10R</text>
<text x="203.2" y="29.2">R?</text>
<text x="50.3" y="32.3">U?</text>
<text x="64.2" y="34.6">D?</text>
<text x="71.5" y="32.7">22R</text>
<text x="125.6" y="31.5">R?</text>
<text x="125.6" y="35.3">10R</text>
<text x="182" y="32.3">U?</text>
<text x="195.9" y="34.6">D?</text>
<text x="203.2" y="32.7">22R</text>
<text x="39.3" y="36.7">R?</text>
<text x="39.3" y="38.8">2.7K</text>
<text x="64.2" y="41.4">DIODE</text>
<text x="76.2" y="36.3">R?</text>
<text x="76.2" y="39.7">22R</text>
<text x="88" y="41.2">D?</text>
<text x="98" y="41.4">R?</text>
<text x="116.2" y="41.2">C?</text>
<text x="125.3" y="39.3">C?</text>
<text x="170.9" y="36.7">R?</text>
<text x="170.9" y="38.8">2.7K</text>
<text x="195.9" y="41.4">DIODE</text>
<text x="207.9" y="36.3">R?</text>
<text x="207.9" y="39.7">22R</text>
<text x="219.6" y="41.2">D?</text>
<text x="229.8" y="41.4">R?</text>
<text x="247.9" y="41.2">C?</text>
<text x="257.3" y="38.8">C?</text>
<text x="257.3" y="40.9">CAP</text>
<text x="29.1" y="43.3">R?</text>
<text x="29.1" y="46.8">330R</text>
<text x="48" y="46.1">HCNW3120</text>
<text x="88" y="43.3">DIODE</text>
<text x="98" y="43.5">22K</text>
<text x="106.8" y="43.5">C?</text>
<text x="106.8" y="45.6">CAP</text>
<text x="116.2" y="43.3">CAP</text>
<text x="125.3" y="46.3">10u/25V</text>
<text x="160.9" y="43.3">R?</text>
<text x="160.9" y="46.8">330R</text>
<text x="179.7" y="46.1">HCNW3120</text>
<text x="219.6" y="43.3">DIODE</text>
<text x="229.8" y="43.5">22K</text>
<text x="238.4" y="43.5">C?</text>
<text x="238.4" y="45.6">CAP</text>
<text x="245.5" y="43.3">4.7u/25V</text>
<text x="71.5" y="57.3">R?</text>
<text x="39.3" y="64.9">R?</text>
<text x="50.3" y="60.5">U?</text>
<text x="64.2" y="62.8">D?</text>
<text x="71.5" y="60.9">22R</text>
<text x="76.2" y="64.4">R?</text>
<text x="148.8" y="65.8">U?</text>
<text x="159.2" y="60.5">R?</text>
<text x="159.2" y="62.8">22K</text>
<text x="167.9" y="62.5">C?</text>
<text x="167.9" y="64.9">CAP</text>
<text x="175.7" y="60.5">R?</text>
<text x="175.7" y="62.8">100K</text>
<text x="182.7" y="60.5">R?</text>
<text x="182.7" y="62.8">2.7K</text>
<text x="189.7" y="60.5">R?</text>
<text x="189.7" y="62.8">18K</text>
<text x="200.8" y="62.5">C?</text>
<text x="200.8" y="64.9">CAP</text>
<text x="29.1" y="71.5">R?</text>
<text x="39.3" y="67">2.7K</text>
<text x="64.2" y="69.6">DIODE</text>
<text x="76.2" y="67.9">22R</text>
<text x="88" y="69.4">D?</text>
<text x="88" y="71.5">DIODE</text>
<text x="98" y="69.6">R?</text>
<text x="98" y="71.7">22K</text>
<text x="106.8" y="71.7">C?</text>
<text x="116.2" y="69.4">C?</text>
<text x="116.2" y="71.5">CAP</text>
<text x="29.1" y="75">330R</text>
<text x="48" y="74.3">HCNW3120</text>
<text x="106.8" y="73.8">CAP</text>
<text x="142.7" y="76.9">R?</text>
<text x="146.5" y="76.1">SFH615</text>
<text x="165.5" y="76.9">4</text>
<text x="168.1" y="74.3">AR?</text>
<text x="168.1" y="77.1">084</text>
<text x="186.5" y="76.6">AR?</text>
<text x="206.2" y="74.5">R?</text>
<text x="206.2" y="76.9">47K</text>
<text x="217.3" y="76.6">C?</text>
<text x="142.7" y="79.2">10K</text>
<text x="158.5" y="81.5">7</text>
<text x="170.3" y="79.2">5</text>
<text x="170.3" y="83.9">6</text>
<text x="175" y="83.2">R?</text>
<text x="184.4" y="83.9">1</text>
<text x="186.5" y="79.4">084</text>
<text x="196.1" y="81.5">3</text>
<text x="217.3" y="79">CAP</text>
<text x="217.3" y="80.9">R?</text>
<text x="236.1" y="80.9">R?</text>
<text x="253.2" y="83.9">R?</text>
<text x="50.3" y="88.6">U?</text>
<text x="71.5" y="85.5">R?</text>
<text x="71.5" y="89.1">22R</text>
<text x="165.5" y="88.6">11</text>
<text x="175" y="87">2.2K</text>
<text x="196.1" y="86.3">2</text>
<text x="217.3" y="84.6">47K</text>
<text x="217.3" y="87.9">R?</text>
<text x="229" y="86">C?</text>
<text x="229" y="88.4">CAP</text>
<text x="236.1" y="84.6">470R</text>
<text x="236.1" y="87.9">R?</text>
<text x="253.2" y="86.3">0.004R</text>
<text x="39.3" y="93.1">R?</text>
<text x="39.3" y="95.2">2.7K</text>
<text x="64.2" y="90.9">D?</text>
<text x="76.2" y="92.6">R?</text>
<text x="186.7" y="90.3">R?</text>
<text x="186.7" y="94">47K</text>
<text x="188.8" y="95.7">C?</text>
<text x="217.3" y="91.6">47K</text>
<text x="236.1" y="91.6">470R</text>
<text x="29.1" y="99.7">R?</text>
<text x="64.2" y="97.8">DIODE</text>
<text x="76.2" y="96.1">22R</text>
<text x="88" y="97.6">D?</text>
<text x="88" y="99.7">DIODE</text>
<text x="98" y="97.8">R?</text>
<text x="98" y="99.9">22K</text>
<text x="106.8" y="99.9">C?</text>
<text x="116.2" y="97.6">C?</text>
<text x="116.2" y="99.7">CAP</text>
<text x="29.1" y="103.1">330R</text>
<text x="48" y="102.5">HCNW3120</text>
<text x="106.8" y="102">CAP</text>
<text x="159.2" y="105.1">R?</text>
<text x="159.2" y="107.4">22K</text>
<text x="170.3" y="107.2">C?</text>
<text x="188.8" y="102.7">CAP</text>
<text x="189.1" y="106.7">R?</text>
<text x="219.4" y="107.2">AR?</text>
<text x="229.8" y="105.1">R?</text>
<text x="229.8" y="107.4">47K</text>
<text x="238.4" y="107.2">C?</text>
<text x="71.5" y="113.7">R?</text>
<text x="148.8" y="110.4">U?</text>
<text x="170.3" y="109.5">CAP</text>
<text x="177.3" y="112.1">4</text>
<text x="189.1" y="110.4">100K</text>
<text x="205.6" y="113.7">R?</text>
<text x="219.4" y="110">084</text>
<text x="226.7" y="112.1">10</text>
<text x="238.4" y="111.4">R?</text>
<text x="238.4" y="109.5">CAP</text>
<text x="254.9" y="111.4">R?</text>
<text x="50.3" y="116.8">U?</text>
<text x="64.2" y="119.1">D?</text>
<text x="71.5" y="117.3">22R</text>
<text x="160.6" y="114.5">D?</text>
<text x="170.3" y="116.8">1</text>
<text x="182" y="119.1">2</text>
<text x="182" y="114.5">3</text>
<text x="205.6" y="117.5">2.2K</text>
<text x="215" y="114.5">8</text>
<text x="226.7" y="116.8">9</text>
<text x="238.4" y="115.2">47K</text>
<text x="238.4" y="118.5">R?</text>
<text x="250.2" y="116.6">C?</text>
<text x="250.2" y="118.9">CAP R?</text>
<text x="254.9" y="115.2">470R</text>
<text x="269.7" y="114.5">R?</text>
<text x="269.7" y="116.8">0.004R</text>
<text x="39.3" y="121.3">R?</text>
<text x="39.3" y="123.4">2.7K</text>
<text x="64.2" y="125.9">DIODE</text>
<text x="76.2" y="120.7">R?</text>
<text x="76.2" y="124.3">22R</text>
<text x="88" y="125.7">D?</text>
<text x="98" y="125.9">R?</text>
<text x="116.2" y="125.7">C?</text>
<text x="146.5" y="120.7">SFH615</text>
<text x="160.6" y="121.5">DIODE</text>
<text x="170.5" y="121.3">AR?</text>
<text x="170.5" y="124.1">084</text>
<text x="177.3" y="123.9">11</text>
<text x="186.7" y="125.9">C?</text>
<text x="192.1" y="123.9">R?</text>
<text x="199.2" y="123.9">R?</text>
<text x="219.6" y="123.1">R?</text>
<text x="238.4" y="122.2">47K</text>
<text x="254.9" y="122.2">470R</text>
<text x="29.1" y="127.9">R?</text>
<text x="29.1" y="131.3">330R</text>
<text x="48" y="130.7">HCNW3120</text>
<text x="88" y="127.9">DIODE</text>
<text x="98" y="128">22K</text>
<text x="106.8" y="128">C?</text>
<text x="106.8" y="130.1">CAP</text>
<text x="116.2" y="127.9">CAP</text>
<text x="186.7" y="128.3">CAP</text>
<text x="192.1" y="126.2">2.7K</text>
<text x="199.2" y="126.2">18K</text>
<text x="219.6" y="126.9">47K</text>
<text x="221.7" y="128.5">C?</text>
<text x="221.7" y="135.6">CAP</text>
<text x="235.9" y="137.7">AR?</text>
<text x="71.5" y="141.9">R?</text>
<text x="160.6" y="140.3">D?</text>
<text x="170.3" y="142.6">7</text>
<text x="182" y="140.3">6</text>
<text x="205.6" y="139.5">R?</text>
<text x="205.6" y="143.4">2.2K</text>
<text x="217.3" y="139.5">R?</text>
<text x="217.3" y="143.4">2.2K</text>
<text x="229" y="140.3">13</text>
<text x="235.9" y="140.5">084</text>
<text x="240.8" y="142.6">14</text>
<text x="39.3" y="149.5">R?</text>
<text x="50.3" y="145">U?</text>
<text x="64.2" y="147.3">D?</text>
<text x="71.5" y="145.5">22R</text>
<text x="76.2" y="148.9">R?</text>
<text x="160.6" y="147.3">DIODE</text>
<text x="172.4" y="149.5">AR?</text>
<text x="182" y="145">5</text>
<text x="192.1" y="149.7">R?</text>
<text x="199.2" y="149.7">R?</text>
<text x="206.2" y="149.7">R?</text>
<text x="229" y="145">12</text>
<text x="39.3" y="151.6">2.7K</text>
<text x="64.2" y="154.1">DIODE</text>
<text x="76.2" y="152.5">22R</text>
<text x="88" y="153.9">D?</text>
<text x="98" y="154.1">R?</text>
<text x="116.2" y="153.9">C?</text>
<text x="125.6" y="151.6">C?</text>
<text x="125.6" y="153.7">CAP</text>
<text x="172.4" y="152.2">084</text>
<text x="186.7" y="151.8">C?</text>
<text x="186.7" y="154.1">CAP</text>
<text x="192.1" y="152">2.7K</text>
<text x="199.2" y="152">18K</text>
<text x="206.2" y="152">100K</text>
<text x="231.4" y="151.3">R?</text>
<text x="231.4" y="155">100K</text>
<text x="29.1" y="156.1">R?</text>
<text x="29.1" y="159.5">330R</text>
<text x="48" y="158.8">HCNW3120</text>
<text x="88" y="156.1">DIODE</text>
<text x="98" y="156.2">22K</text>
<text x="106.8" y="156.2">C?</text>
<text x="106.8" y="158.3">CAP</text>
<text x="113.8" y="156.1">4.7u/25V</text>
<text x="224.4" y="158.8">C?</text>
<text x="224.4" y="161.2">CAP 1K</text>
<text x="229.8" y="159.1">R?</text>
<text x="50.3" y="173.2">U?</text>
<text x="71.5" y="170.1">R?</text>
<text x="71.5" y="173.7">22R</text>
<text x="39.3" y="177.6">R?</text>
<text x="39.3" y="179.8">2.7K</text>
<text x="64.2" y="175.5">D?</text>
<text x="76.2" y="177.1">R?</text>
<text x="125.6" y="179.8">C?</text>
<text x="29.1" y="184.2">R?</text>
<text x="64.2" y="182.3">DIODE</text>
<text x="76.2" y="180.7">22R</text>
<text x="88" y="182">D?</text>
<text x="88" y="184.2">DIODE</text>
<text x="98" y="182.3">R?</text>
<text x="98" y="184.4">22K</text>
<text x="106.8" y="184.4">C?</text>
<text x="113.8" y="184.2">4.7u/25V</text>
<text x="116.2" y="182">C?</text>
<text x="125.6" y="181.9">CAP</text>
<text x="264.3" y="184.9">V1.0</text>
<text x="29.1" y="187.7">330R</text>
<text x="48" y="187">HCNW3120</text>
<text x="106.8" y="186.5">CAP</text>
<text x="264.3" y="189.6">2/2</text>
<text x="264.3" y="192">李和明</text>
</g>
<g font-size="2.1" fill="#800000">
<text x="137.8" y="26.3">H18V5</text>
<text x="257.7" y="26.3">+18VW</text>
<text x="31.7" y="33.5">VCC</text>
<text x="103.2" y="34.6">G2</text>
<text x="163.4" y="33.5">VCC</text>
<text x="234.9" y="34.6">G5</text>
<text x="21.2" y="45.1">G2'</text>
<text x="152.8" y="45.1">G5'</text>
<text x="162.7" y="53.4">TTP15</text>
<text x="257.7" y="49.9">WUE</text>
<text x="208.4" y="56.9">TT0V</text>
<text x="31.7" y="61.6">VCC</text>
<text x="103.2" y="62.8">G4</text>
<text x="137.1" y="68.7">P5</text>
<text x="21.2" y="73.3">G4'</text>
<text x="130.7" y="73.3">A</text>
<text x="162.7" y="72.2">TTP15</text>
<text x="251.6" y="76.9">P1</text>
<text x="31.7" y="89.8">VCC</text>
<text x="103.2" y="90.9">G6</text>
<text x="162.7" y="93.3">TTN15</text>
<text x="251.6" y="95.7">P2</text>
<text x="21.2" y="101.5">G6'</text>
<text x="155.7" y="98">BTP15</text>
<text x="226.7" y="98">BT0V</text>
<text x="267.9" y="107.4">N1</text>
<text x="141.1" y="109.7">P5</text>
<text x="31.7" y="118">VCC</text>
<text x="103.2" y="119.1">G7</text>
<text x="21.2" y="129.7">GB</text>
<text x="174.2" y="128.5">BTN15</text>
<text x="267.9" y="126.2">N2</text>
<text x="189.1" y="135.6">BT0V</text>
<text x="126.1" y="139.1">+18VU</text>
<text x="31.7" y="146.1">VCC</text>
<text x="103.2" y="147.3">G1</text>
<text x="243.7" y="153.2">BTP15</text>
<text x="21.2" y="157.9">G1'</text>
<text x="189.1" y="161.4">BT0V</text>
<text x="202.7" y="161.4">BTP15</text>
<text x="126.1" y="167.3">+18VV</text>
<text x="126.1" y="162.6">UUE</text>
<text x="226.7" y="168.5">BT0V</text>
<text x="31.7" y="174.3">VCC</text>
<text x="103.2" y="175.5">G3</text>
<text x="21.2" y="186.1">G3'</text>
<text x="126.1" y="190.8">VUE</text>
</g>
</svg>
